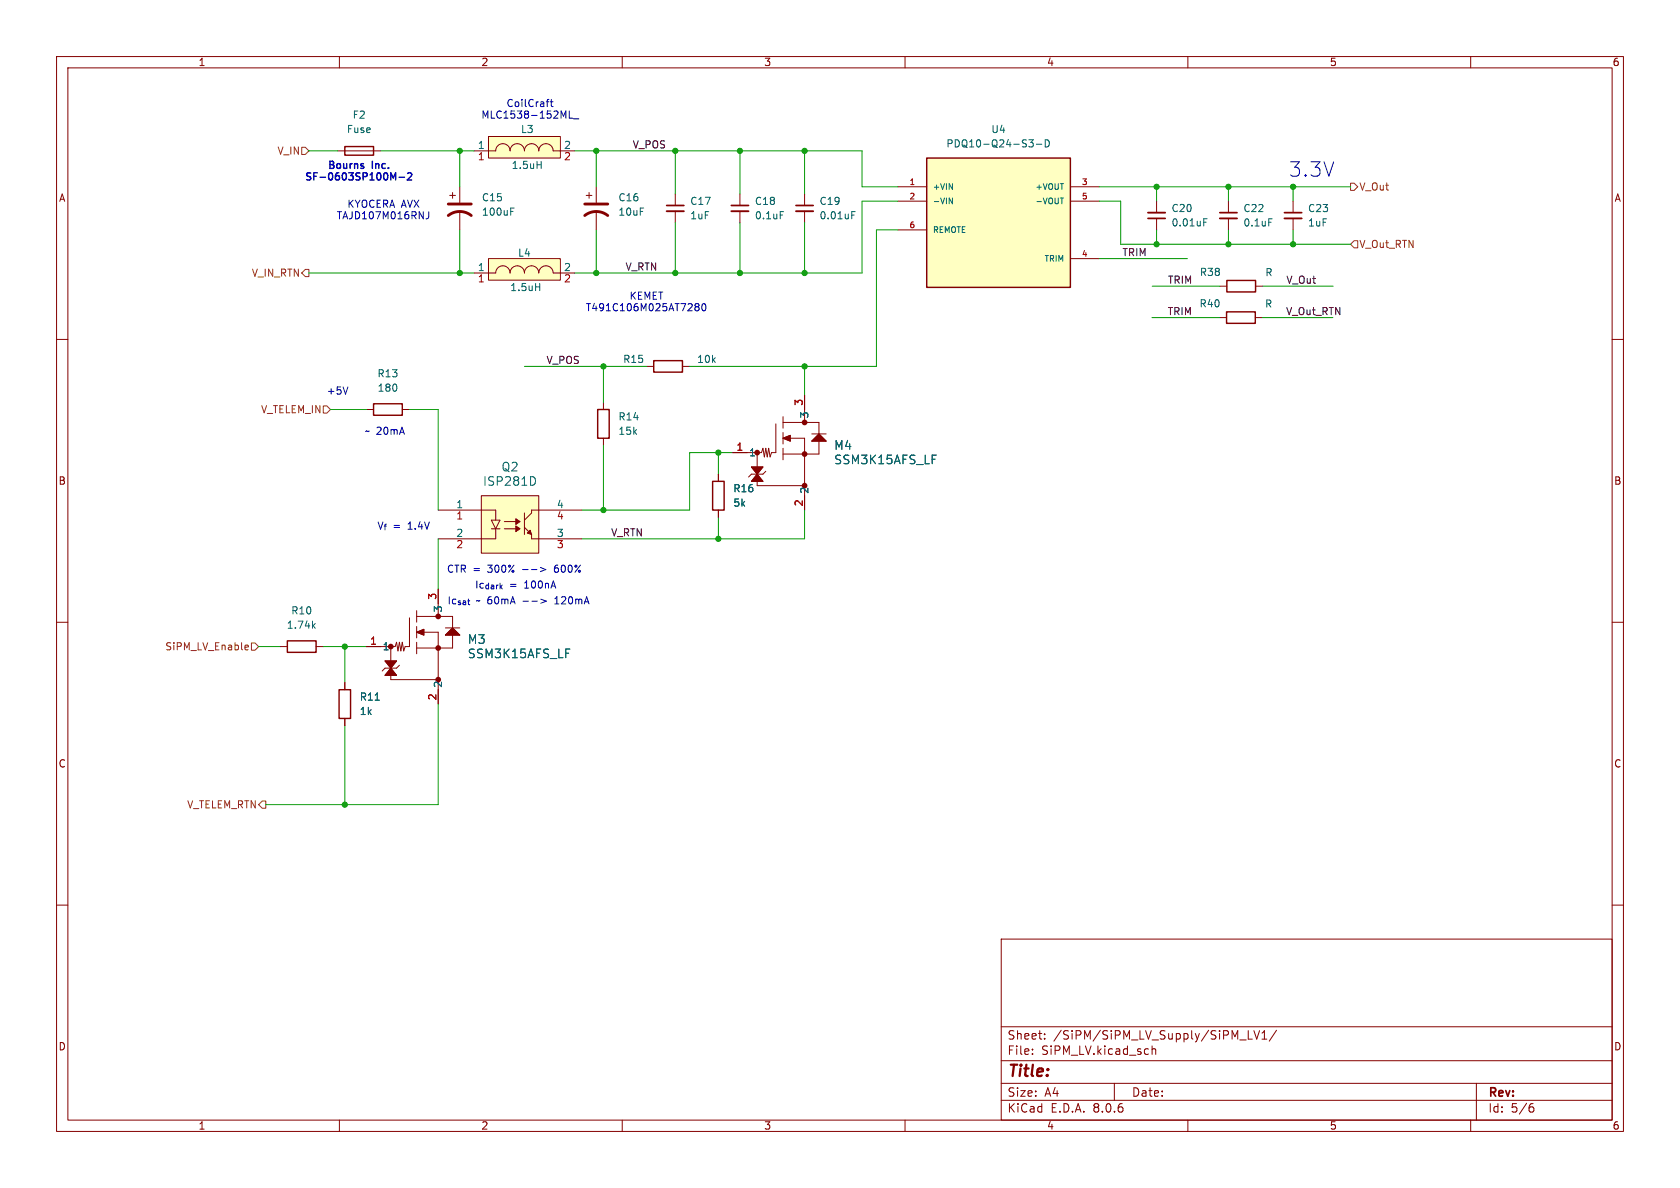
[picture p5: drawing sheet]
<svg xmlns="http://www.w3.org/2000/svg" width="297mm" height="210mm" viewBox="0 0 297 210" stroke-linecap="round" stroke-linejoin="round" font-family="sans-serif">
<g fill="none" stroke="#840000" stroke-width=".18">
<path d="M10 10h277v190h-277zM12 12h273v186h-273zM60 10v2M110 10v2M160 10v2M210 10v2M260 10v2M10 60h2M285 60h2M10 110h2M285 110h2M10 160h2"/>
<path d="M285 160h2M177 166h108v32h-108zM60 198v2M110 198v2M160 198v2M177 194.5h108M177 191.5h108M177 187.5h108M177 181.5h108M182.5 186.3v.1M182.5 185.5v.1M184.7 183.6v.1"/>
<path d="M184.7 182.8v.1M197 191.5v3M203.7 184.9v1.5M203.7 185.5l.2-.1 .3 .1 .1 .9M210 198v2M220.7 182.2v1.5h.7M221.7 182.2l.5 1.5 .5-1.5M223.1 183.7h.9M223.1 182.6l.4-.4v1.5M225.7 182.1l-1.3 2M260 198v2M261 191.5v6.5"/>
<path d="M270.6 195.7h.3l.3 .3-.1 .5-.5 .1M271 195.1l-.4 .1"/>
</g>
<path d="M86.4 24.1h12.7v3.8h-12.7z" fill="#ffffc2"/>
<path d="M83.8 26.7h3.8a1.27 1.27 0 0 1 1.3-1.3 1.27 1.27 0 0 1 1.3 1.3 1.27 1.27 0 0 1 1.2-1.3 1.27 1.27 0 0 1 1.3 1.3 1.27 1.27 0 0 1 1.3-1.3 1.27 1.27 0 0 1 1.2 1.3 1.27 1.27 0 0 1 1.3-1.3 1.27 1.27 0 0 1 1.3 1.3h3.8M86.4 24.1h12.7v3.8h-12.7z" fill="none" stroke="#840000" stroke-width=".18"/>
<path d="M94.9 29.1h.8M95.7 28.5v1.3" fill="none" stroke="#006464" stroke-width=".18"/>
<path d="M163.8 27.9h25.4v22.9h-25.4z" fill="#ffffc2"/>
<path d="M163.8 27.9h25.4v22.9h-25.4zM126 85.1h2v5.1h-2z" fill="none" stroke="#840000" stroke-width=".25"/>
<g fill="none" stroke="#840000" stroke-width=".18">
<path d="M79.5 34.5h1M80 34v1.1M81.3 33v2.8M81.3 37.3v3.3M130.8 34.3v2M130.8 37.3v2.1M142.2 34.3v2M142.2 37.3v2.1M158.7 33h5.1M158.7 35.6h5.1M189.2 33h5.1M189.2 35.6h5.1"/>
<path d="M158.7 40.6h5.1M189.2 45.7h5.1M127 83.8v1.3M127 90.2v1.2"/>
</g>
<path d="M90.3 37.4h.4M90.3 36.8h.6M137.9 37.4h.6M150.6 37.4h.6M150.6 38h.4M167.8 35l.6 1v-1M181.9 24.7h.8l-.5 .5 .4 .1 .1 .4-.3 .3h-.3M183.2 25.5h1M184.8 24.7a.64 .64 0 0 1 .7 .6 .64 .64 0 0 1-.7 .7zM187.4 35h.6" fill="none" stroke="#006464" stroke-width=".18"/>
<path d="M79.2 38.1a3.3 3.3 0 0 1 4.1 0M79.2 36.1h4.1" fill="none" stroke="#840000" stroke-width=".51"/>
<path d="M129.3 37.3h3M140.7 37.3h3.1" fill="none" stroke="#840000" stroke-width=".33"/>
<path d="M129.3 36.3h3M140.7 36.3h3.1" fill="none" stroke="#840000" stroke-width=".3"/>
<path d="M86.4 45.7h12.7v3.8h-12.7z" fill="#ffffc2"/>
<g fill="none" stroke="#840000" stroke-width=".18">
<path d="M103.6 34.5h1M104.1 34v1.1M105.4 33v2.8M105.4 37.3v3.3M119.4 34.3v2M119.4 37.3v2.1M217.2 35.6v2M217.2 38.6v2M83.8 48.3h3.8a1.27 1.27 0 0 1 1.3-1.3 1.27 1.27 0 0 1 1.3 1.3 1.27 1.27 0 0 1 1.2-1.3 1.27 1.27 0 0 1 1.3 1.3 1.27 1.27 0 0 1 1.3-1.3 1.27 1.27 0 0 1 1.2 1.3 1.27 1.27 0 0 1 1.3-1.3 1.27 1.27 0 0 1 1.3 1.3h3.8M86.4 45.7h12.7v3.8h-12.7zM215.6 50.6h1.3M222 50.6h1.2"/>
<path d="M64.8 72.4h1.2M71.1 72.4h1.3M114.3 64.8h1.3M120.6 64.8h1.3M137.2 74.9v5.1h-.8l-.3 .8-.2-1.6-.3 1.6-.2-1.6-.3 1.6-.2-1.6-.3 .8h-5.1M138.4 73.7v2M138.4 76.5v2M138.4 79.2v2.1M138.4 77.5l1.3-.5v1zM138.4 74.7h6.4v2M139.7 77.5h2.5v12.7M142.2 69.9v4.8"/>
<path d="M143.5 78l1.3-1.3 1.2 1.3zM143.5 76.7h2.5M144.8 78v2.3h-6.4M132.8 82.6h2.1l-2.1 2.5h2.1zM133.9 85.1v.8h8.3M133.9 80v2.6M135.4 83.3l-.5 .5h-2.1l-.5 .5"/>
</g>
<path d="M224.3 38.7h.6M94.7 50.7h.7M95.4 50.1v1.3M164.8 80.5h.7" fill="none" stroke="#006464" stroke-width=".18"/>
<path d="M216.9 49.6h5.1v2h-5.1zM66 71.4h5.1v2h-5.1zM115.6 63.8h5v2h-5z" fill="none" stroke="#840000" stroke-width=".25"/>
<g fill="#840000" stroke="#840000" stroke-width=".18">
<path d="M138.4 77.5l1.3-.5v1z"/>
<path d="M143.5 78l1.3-1.3 1.2 1.3z"/>
<path d="M132.8 82.6h2.1l-1 1.2 1 1.3h-2.1l1.1-1.3z"/>
</g>
<g fill="none" stroke="#840000" stroke-width=".51">
<path d="M103.4 38.1a3.3 3.3 0 0 1 4 0M103.4 36.1h4"/>
<circle cx="142.2" cy="74.7" r=".25"/>
<circle cx="133.9" cy="80" r=".25"/>
<circle cx="142.2" cy="85.9" r=".25"/>
<circle cx="142.2" cy="80.3" r=".25"/>
</g>
<path d="M117.9 37.3h3M215.6 38.6h3.1" fill="none" stroke="#840000" stroke-width=".33"/>
<path d="M117.9 36.3h3M215.6 37.6h3.1" fill="none" stroke="#840000" stroke-width=".3"/>
<path d="M85.1 87.6h10.1v10.2h-10.1z" fill="#ffffc2"/>
<g fill="none" stroke="#840000" stroke-width=".18">
<path d="M59.7 26.7h7.6M204.5 35.6v2M204.5 38.6v2M228.6 35.6v2M228.6 38.6v2M215.6 56.1h1.2M221.9 56.1h1.3M106.7 71.1v1.3M106.7 77.5v1.2M142.2 69.9v2.5M77.5 90.2h10.1v1.7M85.1 87.6h10.1v10.2h-10.1z"/>
<path d="M86.9 93.5h1.5M86.9 91.9h1.5l-.8 1.6zM87.6 93.5v1.8h-10.1M89.2 93.5h2M89.2 92.2h2M92.7 90.7v3.8M92.7 93.2l.8 .8M94 94.5v.8h8.9M102.9 90.2h-8.9v.5l-1.3 1.2M127 83.8v1.3M127 90.2v1.2M129.5 80h2.6"/>
<path d="M142.2 87.6v2.6M49.5 114.3h1.3M55.9 114.3h1.2M68.1 116.8h2l-2 2.6h2zM69.1 119.4v.7h8.4M69.1 114.3v2.5M70.6 117.6l-.5 .5h-2l-.5 .5M72.4 109.2v5.1h-.8l-.2 .8-.3-1.6-.2 1.6-.3-1.6-.2 1.6-.3-1.6-.3 .8h-5M73.7 108v2M73.7 110.7v2.1M73.7 113.5v2.1M73.7 111.8l1.2-.5v1z"/>
<path d="M73.7 109h6.3v2M74.9 111.8h2.6v12.7M77.5 104.1v4.9M78.7 112.3l1.3-1.3 1.3 1.3zM78.7 111h2.6M80 112.3v2.3h-6.3M61 120.7v1.2M61 127v1.3"/>
</g>
<g fill="#840000" stroke="#840000" stroke-width=".18">
<path d="M91.2 93l.7 .5-.7 .5z"/>
<path d="M91.2 91.7l.7 .5-.7 .5z"/>
<path d="M93.7 93.7l.3 .8-.8-.3z"/>
<path d="M73.7 111.8l1.2-.5v1z"/>
<path d="M78.7 112.3l1.3-1.3 1.3 1.3z"/>
<path d="M68.1 116.8h2l-1 1.3 1 1.3h-2l1-1.3z"/>
</g>
<path d="M212.8 39.3h.4M212.8 38.7h.6M94.4 84.3l.3 .6-.1 .5-.2 .3M164.8 80.5h.7M55.4 110.6l.3 .5M55.7 110.2l-.5 .5M100 114.7h.8M66.3 123.8h.8" fill="none" stroke="#006464" stroke-width=".18"/>
<path d="M61 25.9h5v1.5h-5zM216.8 55.1h5.1v2.1h-5.1zM105.7 72.4h2v5.1h-2zM50.8 113.3h5.1v2h-5.1zM59.9 121.9h2.1v5.1h-2.1z" fill="none" stroke="#840000" stroke-width=".25"/>
<path d="M202.9 37.6h3.1M227.1 38.6h3" fill="none" stroke="#840000" stroke-width=".33"/>
<path d="M202.9 38.6h3.1M227.1 37.6h3" fill="none" stroke="#840000" stroke-width=".3"/>
<g fill="none" stroke="#840000" stroke-width=".51">
<circle cx="69.1" cy="114.3" r=".25"/>
<circle cx="77.5" cy="109" r=".25"/>
<circle cx="77.5" cy="114.6" r=".25"/>
<circle cx="77.5" cy="120.1" r=".25"/>
</g>
<path d="M53.3 26h.7l.6 .7-.6 .6h-.7zM238.8 32.4h.6l.6 .6-.6 .7h-.6zM54 47.6h.6v1.3h-.6l-.7-.6zM239.4 42.5h.6v1.3h-.6l-.6-.6zM57.1 71.8h.7l.6 .6-.6 .6h-.7zM43.5 114l.4 .1v.2l-.6 .2M43.9 114.8l-.4 .1M44.4 113.7h.7l.6 .6-.6 .6h-.7zM46.4 141.6h.6v1.3h-.6l-.7-.7z" fill="none" stroke="#725600" stroke-width=".18"/>
<g fill="none" stroke="#0000c2" stroke-width=".18">
<path d="M96.6 18h.4M97 17.6h-.2M97.3 18h.5M97.5 17.6v1.1l.3 .1M100.6 19.6v1.3h.6M75.8 37.4v.9a.41 .41 0 0 1-.5 .4M101.4 21h.9M122.9 54l.2 .2M122.9 53.9l.2-.2h.4l.1 .3-.3 .2M123.1 54.2h.2M123.1 54.2l-.2 .3M123.3 54.2l.3 .3-.1 .3-.4 .1-.2-.2"/>
<path d="M124.2 53.8l.2-.1a.68 .68 0 0 1 .4 .6 .68 .68 0 0 1-.4 .6l-.2-.1-.1-.3zM61.5 68.4l-.4 1.3M95.5 100.3l1 .4-1 .3M95.6 105.9l1 .4-1 .3M98.1 106.8h.7M98.2 105.8h-.1"/>
</g>
<path d="M69.1 30.5l.4 1 .4-1v1.3M70.5 31.3h1M72.1 30.7l.4-.2 .3 .4-.8 .9h.8" fill="none" stroke="#0000c2" stroke-width=".25"/>
<g fill="none" stroke="#009600" stroke-width=".18">
<path d="M54.6 26.7h5.1M67.3 26.7h16.5M81.3 26.7v6.3M101.6 26.7h50.8v6.3h6.3M105.4 26.7v6.3M119.4 26.7v7.6M119.4 39.4v8.9M130.8 26.7v7.6M130.8 39.4v8.9M142.2 26.7v7.6M142.2 39.4v8.9M158.7 35.6h-6.3v12.7h-50.8"/>
<path d="M194.3 33h44.5M194.3 35.6h3.8v7.6h40.7M204.5 33v2.6M217.2 33v2.6M228.6 33v2.6M54.6 48.3h29.2M81.3 40.6v7.7M105.4 40.6v7.7M158.7 40.6h-3.8v24.2h-33M194.3 45.7h15.6M203.6 56.1h12M203.7 50.6h11.9"/>
<path d="M204.5 40.6v2.6M217.2 40.6v2.6M223.2 56.1h12.4M223.2 50.6h12.5M228.6 40.6v2.6M58.4 72.4h6.4M72.4 72.4h5.1v17.8M92.7 64.8h21.6M106.7 64.8v6.3M106.7 78.7v11.5M142.2 64.8v5.1M77.5 95.3v8.8"/>
<path d="M127 80v3.8M127 91.4v3.9M129.5 80h-7.6v10.2h-19M142.2 90.2v5.1h-39.3M45.7 114.3h3.8M57.1 114.3h7.7M61 114.3v6.4M61 128.3v13.9M77.5 124.5v17.7h-30.5"/>
</g>
<g fill="#009600" stroke="#009600" stroke-width=".18">
<circle cx="142.2" cy="26.7" r=".46"/>
<circle cx="130.8" cy="26.7" r=".46"/>
<circle cx="142.2" cy="64.8" r=".46"/>
<circle cx="130.8" cy="48.3" r=".46"/>
<circle cx="142.2" cy="48.3" r=".46"/>
<circle cx="204.5" cy="33" r=".46"/>
<circle cx="127" cy="95.3" r=".46"/>
<circle cx="106.7" cy="90.2" r=".46"/>
<circle cx="127" cy="80" r=".46"/>
<circle cx="105.4" cy="26.7" r=".46"/>
<circle cx="81.3" cy="26.7" r=".46"/>
<circle cx="106.7" cy="64.8" r=".46"/>
<circle cx="105.4" cy="48.3" r=".46"/>
<circle cx="81.3" cy="48.3" r=".46"/>
<circle cx="119.4" cy="48.3" r=".46"/>
<circle cx="119.4" cy="26.7" r=".46"/>
<circle cx="217.2" cy="33" r=".46"/>
<circle cx="217.2" cy="43.2" r=".46"/>
<circle cx="228.6" cy="43.2" r=".46"/>
<circle cx="228.6" cy="33" r=".46"/>
<circle cx="204.5" cy="43.2" r=".46"/>
<circle cx="61" cy="114.3" r=".46"/>
<circle cx="61" cy="142.2" r=".46"/>
</g>
<text font-size="3.5" fill="#0000c2" x="227.8" y="31.5">3.3V</text>
<text font-size="2.8" fill="#840000" x="178" y="190.9">Title:</text>
<g font-size="2.1" fill="#006464">
<text x="88.6" y="83.5">Q2</text>
<text x="147.4" y="79.7">M4</text>
<text x="147.4" y="82.3">SSM3K15AFS_LF</text>
<text x="85.3" y="86.1">ISP281D</text>
<text x="82.6" y="114">M3</text>
<text x="82.6" y="116.6">SSM3K15AFS_LF</text>
</g>
<g font-size="2.1" fill="#840000">
<text x="178" y="184">Sheet:</text>
<text x="186.2" y="184">/SiPM/SiPM_LV_Supply/SiPM_LV1/</text>
<text x="178" y="186.7">File:</text>
<text x="184.1" y="186.7">SiPM_LV.kicad_sch</text>
<text x="178" y="196.9">KiCad</text>
<text x="178" y="194.1">Size:</text>
<text x="184.7" y="194.1">A4</text>
<text x="185.7" y="196.9">E.D.A.</text>
<text x="193.3" y="196.9">8.0.6</text>
<text x="200" y="194.1">Date:</text>
<text x="263" y="194.3">Rev:</text>
<text x="263" y="196.9">Id:</text>
<text x="267.1" y="196.9">5/6</text>
</g>
<g font-size="1.8" fill="#840000">
<text x="35" y="11.9">1</text>
<text x="85" y="11.9">2</text>
<text x="135" y="11.9">3</text>
<text x="185" y="11.9">4</text>
<text x="235" y="11.9">5</text>
<text x="285" y="11.9">6</text>
<text x="10.3" y="35.9">A</text>
<text x="285.3" y="35.9">A</text>
<text x="10.3" y="85.9">B</text>
<text x="285.3" y="85.9">B</text>
<text x="10.3" y="135.9">C</text>
<text x="285.3" y="135.9">C</text>
<text x="10.3" y="185.9">D</text>
<text x="285.3" y="185.9">D</text>
<text x="35" y="199.9">1</text>
<text x="85" y="199.9">2</text>
<text x="135" y="199.9">3</text>
<text x="185" y="199.9">4</text>
<text x="235" y="199.9">5</text>
<text x="285" y="199.9">6</text>
</g>
<g font-size="1.8" fill="#006464">
<text x="61.2" y="23.7">Fuse</text>
<text x="62.2" y="21.2">F2</text>
<text x="92" y="23.7">L3</text>
<text x="175.2" y="23.7">U4</text>
<text x="84.4" y="26.4">1</text>
<text x="167.2" y="26.3">PDQ10-Q24-S3-D</text>
<text x="85.1" y="35.8">C15</text>
<text x="90.4" y="30.1">1.5uH</text>
<text x="109.2" y="35.8">C16</text>
<text x="85.1" y="38.3">100uF</text>
<text x="109.2" y="38.3">10uF</text>
<text x="121.9" y="39">1uF</text>
<text x="121.9" y="36.4">C17</text>
<text x="133.4" y="36.4">C18</text>
<text x="133.4" y="39">0.1uF</text>
<text x="144.8" y="39">0.01uF</text>
<text x="144.8" y="36.4">C19</text>
<text x="207" y="40.2">0.01uF</text>
<text x="207" y="37.7">C20</text>
<text x="219.7" y="37.7">C22</text>
<text x="219.7" y="40.2">0.1uF</text>
<text x="231.1" y="40.2">1uF</text>
<text x="231.1" y="37.7">C23</text>
<text x="91.5" y="45.6">L4</text>
<text x="84.4" y="48">1</text>
<text x="90.1" y="51.7">1.5uH</text>
<text x="212" y="49">R38</text>
<text x="223.6" y="49">R</text>
<text x="212" y="54.5">R40</text>
<text x="223.5" y="54.6">R</text>
<text x="110.1" y="64.4">R15</text>
<text x="123.1" y="64.4">10k</text>
<text x="66.6" y="66.9">R13</text>
<text x="66.7" y="69.4">180</text>
<text x="109.2" y="77.1">15k</text>
<text x="109.2" y="74.5">R14</text>
<text x="143.1" y="74.1" transform="rotate(-90 143.1 74.1)">3</text>
<text x="132.3" y="80.9">1</text>
<text x="80.6" y="89.9">1</text>
<text x="98.4" y="89.9">4</text>
<text x="129.5" y="87.2">R16</text>
<text x="129.5" y="89.8">5k</text>
<text x="143.1" y="87.4" transform="rotate(-90 143.1 87.4)">2</text>
<text x="50.6" y="111.4">1.74k</text>
<text x="51.4" y="108.8">R10</text>
<text x="78.3" y="108.3" transform="rotate(-90 78.3 108.3)">3</text>
<text x="67.6" y="115.2">1</text>
<text x="63.5" y="124.1">R11</text>
<text x="78.3" y="121.7" transform="rotate(-90 78.3 121.7)">2</text>
<text x="63.5" y="126.6">1k</text>
</g>
<g font-size="1.8" fill="#0000c2">
<text x="85" y="21.2">MLC1538-152ML_</text>
<text x="89.4" y="19.1">CoilCraft</text>
<text x="53.7" y="32.3">SF-0603SP100M-2</text>
<text x="57.8" y="30.2">Bourns</text>
<text x="65.8" y="30.2">Inc.</text>
<text x="59.4" y="39">TAJD107M016RNJ</text>
<text x="61.3" y="36.9">KYOCERA AVX</text>
<text x="111.2" y="53.2">KEMET</text>
<text x="103.5" y="55.2">T491C106M025AT7280</text>
<text x="57.7" y="70">+5V</text>
<text x="64.4" y="77.1">~ 20mA</text>
<text x="66.6" y="93.8">V_{f}</text>
<text x="69.5" y="93.8">=</text>
<text x="72.2" y="93.8">1.4V</text>
<text x="78.9" y="101.5">CTR =</text>
<text x="86.3" y="101.5">300%</text>
<text x="92.6" y="101.5">--&gt;</text>
<text x="98.5" y="101.5">600%</text>
<text x="79" y="107">Ic_{sat}~ 60mA</text>
<text x="83.9" y="104.2">Ic_{dark}</text>
<text x="90.1" y="104.2">=</text>
<text x="92.7" y="107">--&gt;</text>
<text x="92.8" y="104.2">100nA</text>
<text x="98.6" y="107">120mA</text>
</g>
<g font-size="1.8" fill="#725600">
<text x="49" y="27.5">V_IN</text>
<text x="240.2" y="33.9">V_Out</text>
<text x="240.2" y="44">V_Out_RTN</text>
<text x="44.4" y="49.1">V_IN_RTN</text>
<text x="46.1" y="73.3">V_TELEM_IN</text>
<text x="29.1" y="115.2">SiPM_LV_Enable</text>
<text x="33" y="143.1">V_TELEM_RTN</text>
</g>
<g font-size="1.8" fill="#a90000">
<text x="84.4" y="28.7">1</text>
<text x="99.6" y="26.4">2</text>
<text x="99.6" y="28.7">2</text>
<text x="84.4" y="50.2">1</text>
<text x="99.6" y="48">2</text>
<text x="99.6" y="50.2">2</text>
<text x="142" y="71.8" transform="rotate(-90 142 71.8)">3</text>
<text x="130.1" y="79.8">1</text>
<text x="142" y="89.6" transform="rotate(-90 142 89.6)">2</text>
<text x="80.6" y="92.2">1</text>
<text x="80.6" y="95">2</text>
<text x="98.4" y="95">3</text>
<text x="98.4" y="92.2">4</text>
<text x="80.6" y="97.2">2</text>
<text x="98.4" y="97.2">3</text>
<text x="77.2" y="106.1" transform="rotate(-90 77.2 106.1)">3</text>
<text x="65.3" y="114">1</text>
<text x="77.2" y="123.9" transform="rotate(-90 77.2 123.9)">2</text>
</g>
<g font-size="1.8" fill="#0f0f0f">
<text x="111.8" y="26.3">V_POS</text>
<text x="110.5" y="47.9">V_RTN</text>
<text x="198.3" y="45.4">TRIM</text>
<text x="206.4" y="50.2">TRIM</text>
<text x="227.3" y="50.2">V_Out</text>
<text x="206.3" y="55.8">TRIM</text>
<text x="227.3" y="55.8">V_Out_RTN</text>
<text x="96.5" y="64.4">V_POS</text>
<text x="107.9" y="94.9">V_RTN</text>
</g>
<g font-size="1.4" fill="#a90000">
<text x="160.7" y="32.8">1</text>
<text x="160.7" y="35.3">2</text>
<text x="191.2" y="32.8">3</text>
<text x="191.2" y="35.3">5</text>
<text x="160.7" y="40.4">6</text>
<text x="191.2" y="45.5">4</text>
</g>
<g font-size="1.4" fill="#006464">
<text x="164.8" y="33.8">+VIN</text>
<text x="182.9" y="33.8">+VOUT</text>
<text x="164.8" y="36.3">-VIN</text>
<text x="164.8" y="41.4">REMOTE</text>
<text x="182.9" y="36.3">-VOUT</text>
<text x="184.5" y="46.5">TRIM</text>
</g>
</svg>
